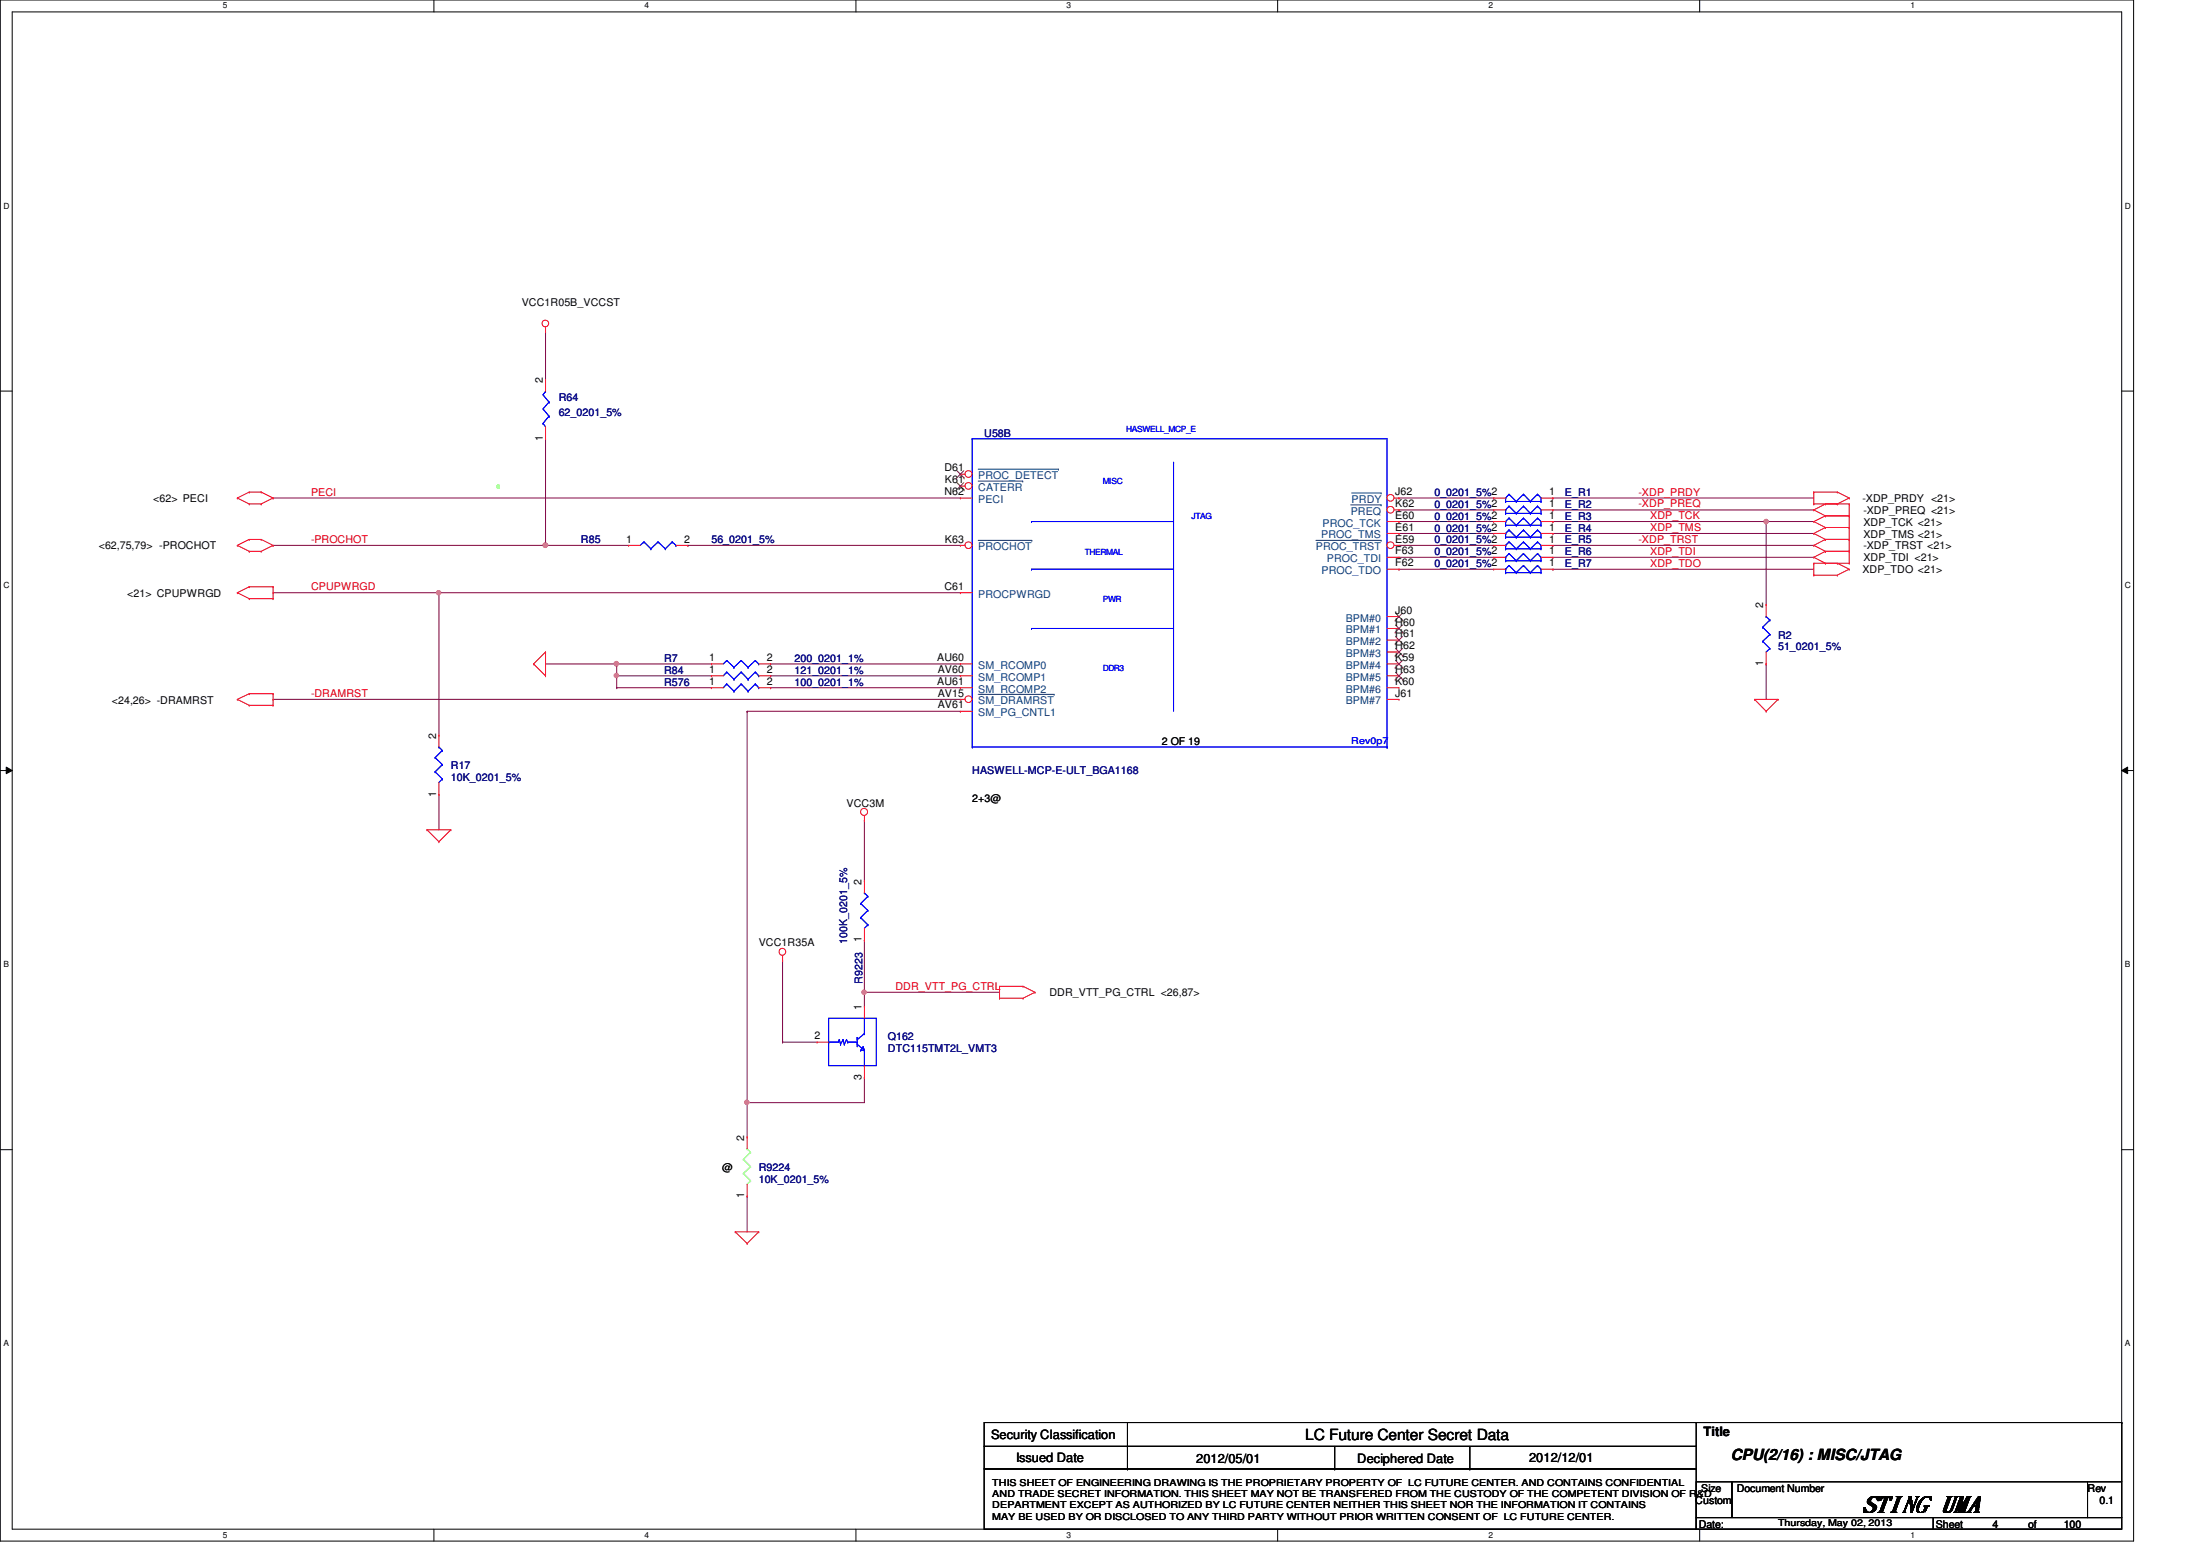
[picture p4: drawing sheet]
<svg xmlns="http://www.w3.org/2000/svg" width="297mm" height="210mm" viewBox="0 0 297 210" stroke-linecap="round" stroke-linejoin="round" font-family="sans-serif">
<path d="M0 0h288.1v208h-288.1zM1.6 1.6h284.9v204.8h-284.9z" fill="none" stroke="#000" stroke-width=".14"/>
<g fill="#fff">
<path d="M30.1 .2h.6v1.2h-.6z"/>
<path d="M30.1 206.6h.6v1.2h-.6z"/>
</g>
<path d="M58.6 0v1.6M58.6 206.4v1.6" fill="none" stroke="#000" stroke-width=".14"/>
<g fill="#fff">
<path d="M87 .2h.6v1.2h-.6z"/>
<path d="M87 206.6h.6v1.2h-.6z"/>
</g>
<path d="M115.6 0v1.6M115.6 206.4v1.6" fill="none" stroke="#000" stroke-width=".14"/>
<g fill="#fff">
<path d="M144 .2h.6v1.2h-.6z"/>
<path d="M144 206.6h.6v1.2h-.6z"/>
</g>
<path d="M172.5 0v1.6M172.5 206.4v1.6" fill="none" stroke="#000" stroke-width=".14"/>
<g fill="#fff">
<path d="M201 .2h.5v1.2h-.5z"/>
<path d="M201 206.6h.5v1.2h-.5z"/>
</g>
<path d="M229.5 0v1.6M229.5 206.4v1.6" fill="none" stroke="#000" stroke-width=".14"/>
<g fill="#fff">
<path d="M257.9 .2h.6v1.2h-.6z"/>
<path d="M257.9 206.6h.6v1.2h-.6z"/>
<path d="M.5 27.2h.7v1.2h-.7z"/>
<path d="M286.9 27.2h.8v1.2h-.8z"/>
<path d="M.5 78.4h.7v1.1h-.7z"/>
<path d="M286.9 78.4h.8v1.1h-.8z"/>
</g>
<path d="M0 52.8h1.6M286.5 52.8h1.6" fill="none" stroke="#000" stroke-width=".14"/>
<g fill="#fff">
<path d="M.5 129.6h.7v1.2h-.7z"/>
<path d="M286.9 129.6h.7v1.2h-.7z"/>
</g>
<path d="M0 104h1.6M.8 103.5l.8 .5-.8 .4zM286.5 104l.8-.5v.9zM286.5 104h1.6" fill="none" stroke="#000" stroke-width=".14"/>
<path d="M.8 103.5l.8 .5-.8 .4zM286.5 104l.8-.5v.9z" fill="#000"/>
<g fill="#fff">
<path d="M.5 180.8h.7v1.1h-.7z"/>
<path d="M286.9 180.8h.7v1.1h-.7z"/>
</g>
<path d="M0 155.2h1.6M286.5 155.2h1.6" fill="none" stroke="#000" stroke-width=".14"/>
<circle cx="67.3" cy="65.6" r=".23" fill="#80ff00"/>
<path d="M73.7 73.6h.1M73.7 73.6h11.2" fill="none" stroke="#800040" stroke-width=".14"/>
<circle cx="73.6" cy="73.6" r=".32" fill="#f0f"/>
<circle cx="73.6" cy="73.6" r=".32" fill="none" stroke="#f0f" stroke-width=".14"/>
<path d="M73.7 59.2h.1M73.7 44.8h.1M73.7 44.8v6.4M73.7 59.2v14.4h-36.8M36.9 73.6h.1M36.9 80h.1M36.9 80h92.8M59.3 80h.1" fill="none" stroke="#800040" stroke-width=".14"/>
<circle cx="59.2" cy="80" r=".3" fill="#f0f"/>
<circle cx="59.2" cy="80" r=".3" fill="none" stroke="#f0f" stroke-width=".14"/>
<g fill="none" stroke="#800040" stroke-width=".14">
<path d="M36.9 67.2h.1M36.9 67.2h92.8M92.9 73.6h.1M92.9 73.6h36.8M59.3 80h.1M59.3 80v19.2M83.3 89.6h.1M83.3 89.6h12.8M104.1 89.6h.1M104.1 91.2h.1M104.1 92.8h.1M104.1 89.6h25.6"/>
<path d="M104.1 91.2h25.6M104.1 92.8h25.6M59.3 107.2h.1M59.3 107.2v4.8"/>
</g>
<circle cx="83.2" cy="89.6" r=".31" fill="#f0f"/>
<circle cx="83.2" cy="89.6" r=".31" fill="none" stroke="#f0f" stroke-width=".14"/>
<path d="M83.3 91.2h.1M83.3 92.8h.1M83.3 91.2h12.8M83.3 92.8h12.8M83.3 91.2v1.6" fill="none" stroke="#800040" stroke-width=".14"/>
<circle cx="83.2" cy="91.2" r=".3" fill="#f0f"/>
<circle cx="83.2" cy="91.2" r=".3" fill="none" stroke="#f0f" stroke-width=".14"/>
<g fill="none" stroke="#800040" stroke-width=".14">
<path d="M36.9 94.4h.1M36.9 94.4h92.8M73.7 89.6h.1M73.7 89.6h9.6M83.3 89.6h.1M83.3 89.6v1.6M100.9 96h.1M100.9 96v57.5M100.9 148.8h.1M116.7 145.5h.1M116.7 145.5v3.3h-15.8M100.9 161.5h.1"/>
<path d="M100.9 161.5v4.8"/>
</g>
<circle cx="100.8" cy="148.8" r=".3" fill="#f0f"/>
<circle cx="100.8" cy="148.8" r=".3" fill="none" stroke="#f0f" stroke-width=".14"/>
<path d="M116.7 110.7h.1M116.7 110.7v8.2M105.7 129.6h.1M105.7 129.6v11.1M116.7 133.9h.1M116.7 133.9v1.9M105.7 140.7h.1M105.7 140.7h4.6" fill="none" stroke="#800040" stroke-width=".14"/>
<circle cx="116.7" cy="133.9" r=".3" fill="#f0f"/>
<circle cx="116.7" cy="133.9" r=".3" fill="none" stroke="#f0f" stroke-width=".14"/>
<g fill="none" stroke="#800040" stroke-width=".14">
<path d="M209.7 73.6h.1M209.7 70.4h.1M209.7 72h.1M209.7 75.2h.1M209.7 67.2h.1M209.7 73.6h35.2M209.7 70.4h35.2M209.7 72h35.2M209.7 75.2h35.2M209.7 67.2h35.2M238.5 70.4h.1M100.9 96h.1"/>
<path d="M100.9 96h28.8M238.5 89.6h.1M238.5 89.6v4.8M116.7 133.9h.1M116.7 126.9h.1M116.7 133.9h18.3M116.7 126.9v7"/>
</g>
<circle cx="238.5" cy="70.4" r=".3" fill="#f0f"/>
<circle cx="238.5" cy="70.4" r=".3" fill="none" stroke="#f0f" stroke-width=".14"/>
<g fill="none" stroke="#800040" stroke-width=".14">
<path d="M188.9 67.2h.1M188.9 68.8h.1M188.9 70.4h.1M188.9 72h.1M188.9 73.6h.1M188.9 75.2h.1M188.9 76.8h.1M188.9 76.8h12.8M188.9 68.8h12.8M188.9 67.2h12.8M188.9 70.4h12.8M188.9 72h12.8"/>
<path d="M188.9 73.6h12.8M188.9 75.2h12.8M209.7 76.8h.1M209.7 68.8h.1M209.7 76.8h35.2M209.7 68.8h35.2M238.5 70.4h.1M238.5 70.4v11.2"/>
</g>
<g fill="none" stroke="#f00" stroke-width=".14">
<path d="M73.7 44.8h.1M73.7 44.2v.6M32 67.2h.1M32 73.6h.1M32 67.2l1.7 .8M32 73.6l1.7 .8M33.7 66.4h.1M33.7 68h.1M33.7 72.8h.1M33.7 74.4h.1M33.7 79.2h.1M33.7 66.4h1.6"/>
<path d="M33.7 66.4l-1.7 .8M33.7 68h1.6M33.7 72.8h1.6M33.7 72.8l-1.7 .8M33.7 74.4h1.6M33.7 79.2l-1.7 .8M33.7 79.2h3.2M35.3 66.4h.1M35.3 68h.1M35.3 72.8h.1M35.3 74.4h.1M35.3 66.4l1.6 .8"/>
<path d="M35.3 72.8l1.6 .8M36.9 67.2h.1M36.9 73.6h.1M36.9 79.2h.1M36.9 67.2l-1.6 .8M36.9 73.6l-1.6 .8M36.9 79.2v1.6M201.7 76.8h.1M201.7 76.8h1.6M208.1 76.8h1.6M209.7 76.8h.1M244.9 66.4h.1"/>
<path d="M244.9 68h.1M244.9 68.8h.1M244.9 70.4h.1M244.9 72h.1M244.9 73.6h.1M244.9 75.2h.1M244.9 76h.1M244.9 77.6h.1M244.9 66.4h3.2M244.9 68h4.8M244.9 66.4v1.6M244.9 76v1.6"/>
<path d="M244.9 68.8l1.6 .8M244.9 70.4l1.6 .8M244.9 72l1.6 .8M244.9 73.6l1.6 .8M244.9 76h4.8M244.9 75.2l1.6 .8M244.9 77.6h3.2M246.5 68h.1M246.5 69.6h.1M246.5 71.2h.1M246.5 72.8h.1M246.5 74.4h.1"/>
<path d="M246.5 76h.1M246.5 72.8h3.2M246.5 74.4h3.2M246.5 68l-1.6 .8M246.5 69.6h3.2M246.5 69.6l-1.6 .8M246.5 71.2h3.2M246.5 71.2l-1.6 .8M246.5 72.8l-1.6 .8M246.5 74.4l-1.6 .8M248.1 66.4h.1M248.1 68h.1"/>
<path d="M248.1 76h.1M248.1 77.6h.1M248.1 66.4l1.6 .8M248.1 76l1.6 .8M249.7 67.2h.1M249.7 68h.1M249.7 69.6h.1M249.7 71.2h.1M249.7 72.8h.1M249.7 74.4h.1M249.7 76h.1M249.7 76.8h.1"/>
<path d="M249.7 67.2l-1.6 .8M249.7 68v8M249.7 76.8l-1.6 .8M32 80h.1M32 94.4h.1M32 80l1.7 .8M32 94.4l1.7 .8M33.7 80.8h.1M33.7 93.6h.1M33.7 95.2h.1M33.7 80.8h3.2M33.7 93.6l-1.7 .8"/>
<path d="M33.7 93.6h3.2M33.7 95.2h3.2M36.9 80.8h.1M36.9 93.6h.1M36.9 95.2h.1M36.9 93.6v1.6M72 89.6h.1M72 89.6l1.7 1.6M73.7 91.2h.1M73.7 88h.1M73.7 88v3.2M73.7 88l-1.7 1.6"/>
<path d="M236.9 94.4h.1M236.9 94.4h3.2M236.9 94.4l1.6 1.6M238.5 96h.1M240.1 94.4h.1M240.1 94.4l-1.6 1.6M57.7 112h.1M57.7 112h3.2M57.7 112l1.6 1.6M59.3 113.6h.1M60.9 112h.1M60.9 112l-1.6 1.6"/>
<path d="M116.7 110.7h.1M116.7 110.1v.6M105.7 129.6h.1M105.7 129v.6M135 133.1h.1M135 134.7h.1M135 133.1h3.1M135 133.1v1.6M135 134.7h3.1M138.1 133.1h.1M138.1 134.7h.1M138.1 133.1l1.6 .8"/>
<path d="M139.7 133.9h.1M139.7 133.9l-1.6 .8M99.3 166.3h.1M99.3 166.3h3.1M99.3 166.3l1.6 1.6M100.9 167.9h.1M102.4 166.3h.1M102.4 166.3l-1.5 1.6"/>
<circle cx="73.6" cy="43.7" r=".45"/>
<circle cx="116.7" cy="109.6" r=".47"/>
<circle cx="105.6" cy="128.5" r=".46"/>
</g>
<g fill="none" stroke="#000" stroke-width=".14">
<path d="M132.9 192h96.1v3.2h-96.1zM132.9 195.2h96.1v3.1h-96.1zM132.9 198.3h96.1v8.1h-96.1zM152.2 195.2h.1M152.2 198.3h.1M152.2 192v6.3M180.2 198.3h.1M180.2 195.2v3.1M198.5 198.3h.1M198.5 195.2v3.1M228.9 192h57.6M286.5 192h.1"/>
<path d="M286.5 192v8M229 200h4.8v4.9h-4.8zM229 204.9h32v1.5h-32zM233.8 200h48.1v4.9h-48.1zM261 204.9h25.5v1.5h-25.5zM281.9 200h4.6v4.9h-4.6z"/>
</g>
<g fill="none" stroke="#00f" stroke-width=".14">
<path d="M131.3 59.2h.1M131.3 59.2v41.6M131.3 59.2h56v41.6M139.3 70.4h.1M139.3 76.8h.1M139.3 70.4h19.1M139.3 76.8h19.1M158.4 62.4h.1M158.4 62.4v33.6M203.3 76.8h.1M203.3 77.3h.1M203.3 77.3h4.8"/>
<path d="M203.3 76.8v.5M203.7 76.3h.1M203.7 76.3l1 1M203.7 76.3l-.4 .5M204.7 77.3h.1M205.7 76.3h.1M205.7 76.3l.9 1M205.7 76.3l-1 1M206.6 77.3h.1M207.6 76.3h.1M207.6 76.3l.5 .5v.5M207.6 76.3l-1 1"/>
<path d="M208.1 77.3h.1M139.3 84.8h.1M139.3 84.8h19.1M131.3 100.8h.1M131.3 100.8h56M187.3 100.8h.1"/>
</g>
<circle cx="187.7" cy="68.8" r=".46" fill="#fff"/>
<g fill="none" stroke="#f00" stroke-width=".14">
<path d="M188.3 68.8h.6M188.9 68.8h.1"/>
<circle cx="187.7" cy="68.8" r=".46"/>
</g>
<path d="M182.4 68.2h4.1M186.5 68.2h.1" fill="none" stroke="#004080" stroke-width=".14"/>
<circle cx="187.7" cy="67.2" r=".46" fill="#fff"/>
<g fill="none" stroke="#f00" stroke-width=".14">
<path d="M187.3 70.4h1.6M188.3 67.2h.6M188.9 67.2h.1M188.9 70.4h.1"/>
<circle cx="187.7" cy="67.2" r=".46"/>
</g>
<path d="M182.5 66.5h4M186.5 66.5h.1" fill="none" stroke="#004080" stroke-width=".14"/>
<circle cx="187.7" cy="73.6" r=".46" fill="#fff"/>
<g fill="none" stroke="#f00" stroke-width=".14">
<path d="M188.3 73.6h.6M188.9 73.6h.1"/>
<circle cx="187.7" cy="73.6" r=".46"/>
</g>
<path d="M177.7 72.9h8.8M186.5 72.9h.1" fill="none" stroke="#004080" stroke-width=".14"/>
<circle cx="130.8" cy="73.6" r=".46" fill="#fff"/>
<g fill="none" stroke="#f00" stroke-width=".14">
<path d="M129.7 73.6h.1M129.7 73.6h.6M129.7 80h.1M129.7 80h1.6"/>
<circle cx="130.8" cy="73.6" r=".46"/>
</g>
<path d="M132.1 72.9h7.2M139.3 72.9h.1" fill="none" stroke="#004080" stroke-width=".14"/>
<circle cx="130.8" cy="65.6" r=".46" fill="#fff"/>
<g fill="none" stroke="#f00" stroke-width=".14">
<path d="M129.7 65.6h.1M129.7 67.2h.1M129.7 65.6h.6M129.7 67.2h1.6"/>
<circle cx="130.8" cy="65.6" r=".46"/>
</g>
<path d="M129.2 66.1h.1M129.2 65.2l1 .9M130.1 65.2l-.9 .9M130.2 66.1h.1" fill="none" stroke="#804000" stroke-width=".14"/>
<path d="M132.1 64.9h6M138.1 64.9h.1" fill="none" stroke="#004080" stroke-width=".14"/>
<circle cx="130.8" cy="64" r=".46" fill="#fff"/>
<g fill="none" stroke="#f00" stroke-width=".14">
<path d="M129.7 64h.1M129.7 64h.6M187.3 72h1.6M187.3 75.2h1.6M187.3 76.8h1.6M188.9 72h.1M188.9 75.2h.1M188.9 76.8h.1M129.7 89.6h.1M129.7 91.2h.1M129.7 92.8h.1M129.7 96h.1"/>
<path d="M129.7 89.6h1.6M129.7 91.2h1.6M129.7 92.8h1.6M129.7 96h1.6M187.3 83.2h1.6M187.3 86.4h1.6M187.3 84.8h1.6M187.3 88h1.6M187.3 94.4h1.6M187.3 89.6h1.6M187.3 91.2h1.6M187.3 92.8h1.6"/>
<path d="M188.9 83.2h.1M188.9 86.4h.1M188.9 84.8h.1M188.9 88h.1M188.9 94.4h.1M188.9 92.8h.1M188.9 91.2h.1M188.9 89.6h.1"/>
<circle cx="130.8" cy="64" r=".46"/>
</g>
<g fill="none" stroke="#804000" stroke-width=".14">
<path d="M129.2 64.5h.1M129.2 63.5l1 1M130.1 63.5l-.9 1M130.2 64.5h.1M188.4 83.7h.1M188.4 86.9h.1M188.4 85.3h.1M188.4 88.5h.1M188.4 91.7h.1M188.4 90.1h.1M188.4 82.8l1 .9M188.4 85.9l1 1"/>
<path d="M188.4 84.4l1 .9M188.4 87.5l1 1M188.4 90.8l1 .9M188.4 89.2l1 .9M189.4 82.8l-1 .9M189.4 85.9l-1 1M189.4 84.4l-1 .9M189.4 87.5l-1 1M189.4 90.8l-1 .9M189.4 89.2l-1 .9M189.4 83.7h.1M189.4 86.9h.1"/>
<path d="M189.4 85.3h.1M189.4 88.5h.1M189.4 91.7h.1M189.4 90.1h.1"/>
</g>
<path d="M132.1 63.3h10.8M142.9 63.3h.1" fill="none" stroke="#004080" stroke-width=".14"/>
<circle cx="130.8" cy="94.4" r=".46" fill="#fff"/>
<g fill="none" stroke="#f00" stroke-width=".14">
<path d="M73.7 59.2h.1M73.7 51.2h.1M73.7 51.2v1.6M73.7 57.6v1.6M84.9 73.6h.1M84.9 73.6h1.5M91.3 73.6h1.6M92.9 73.6h.1M201.7 67.2h.1M201.7 68.8h.1M201.7 70.4h.1M201.7 72h.1"/>
<path d="M201.7 73.6h.1M201.7 75.2h.1M201.7 67.2h1.6M201.7 68.8h1.6M201.7 70.4h1.6M201.7 73.6h1.6M201.7 72h1.6M201.7 75.2h1.6M208.1 67.2h1.6M208.1 68.8h1.6M208.1 70.4h1.6M208.1 73.6h1.6"/>
<path d="M208.1 72h1.6M208.1 75.2h1.6M209.7 67.2h.1M209.7 68.8h.1M209.7 70.4h.1M209.7 72h.1M209.7 73.6h.1M209.7 75.2h.1M59.3 99.2h.1M59.3 99.2v1.6M96.1 92.8h.1M96.1 89.6h.1"/>
<path d="M96.1 91.2h.1M96.1 92.8h1.6M96.1 89.6h1.6M96.1 91.2h1.6M102.4 92.8h1.7M102.4 89.6h1.7M102.4 91.2h1.7M104.1 92.8h.1M104.1 89.6h.1M104.1 91.2h.1M129.7 94.4h.1M129.7 94.4h.6"/>
<path d="M238.5 89.6h.1M238.5 81.6h.1M238.5 81.6v1.6M238.5 88v1.6M59.3 107.2h.1M59.3 105.6v1.6M116.7 118.9h.1M116.7 118.9v1.6M116.7 126.9h.1M116.7 135.8h.1M116.7 125.3v1.6M116.7 135.8v1.7"/>
<path d="M100.9 153.5h.1M100.9 153.5v1.6M100.9 159.9v1.6M110.3 140.7h.1M110.3 140.7h1.6M116.7 145.5h.1M116.7 143.8v1.7M100.9 161.5h.1"/>
<circle cx="130.8" cy="94.4" r=".46"/>
</g>
<path d="M132.1 93.7h10.2M142.3 93.7h.1" fill="none" stroke="#004080" stroke-width=".14"/>
<g fill="none" stroke="#00f" stroke-width=".14">
<path d="M73.3 57.1h.1M73.3 57.1l.4 .5M73.7 52.8h.1M73.7 52.8l-.4 .5 .8 1M74.1 56.2h.1M74.1 54.3h.1M74.1 54.3l-.8 .9 .8 1M74.1 56.2l-.8 .9M86.9 73.2h.1M86.9 73.2l-.5 .4M86.9 73.2l1 .9M87.9 74.1h.1"/>
<path d="M88.9 73.2h.1M88.9 73.2l-1 .9M88.9 73.2l.9 .9M89.8 74.1h.1M90.8 73.2h.1M90.8 73.2l-1 .9M90.8 73.2l.5 .4M91.3 73.6h.1M203.3 67.2h.1M203.3 67.7h.1M203.3 68.8h.1M203.3 69.3h.1"/>
<path d="M203.3 70.4h.1M203.3 70.9h.1M203.3 72h.1M203.3 72.5h.1M203.3 73.6h.1M203.3 74.1h.1M203.3 75.2h.1M203.3 75.7h.1M203.3 67.7h4.8M203.3 67.2v.5M203.3 68.8v.5M203.3 70.4v.5"/>
<path d="M203.3 72v.5M203.3 73.6v.5M203.3 75.2v.5M203.3 69.3h4.8M203.3 70.9h4.8M203.3 72.5h4.8M203.3 74.1h4.8M203.3 75.7h4.8M203.7 66.7h.1M203.7 68.3h.1M203.7 69.9h.1M203.7 71.5h.1"/>
<path d="M203.7 73.2h.1M203.7 74.7h.1M203.7 66.7l1 1M203.7 66.7l-.4 .5M203.7 68.3l1 1M203.7 68.3l-.4 .5M203.7 69.9l1 1M203.7 69.9l-.4 .5M203.7 71.5l1 1M203.7 71.5l-.4 .5M203.7 73.2l1 .9M203.7 73.2l-.4 .4"/>
<path d="M203.7 74.7l1 1M203.7 74.7l-.4 .5M204.7 67.7h.1M204.7 69.3h.1M204.7 70.9h.1M204.7 72.5h.1M204.7 74.1h.1M204.7 75.7h.1M205.7 66.7h.1M205.7 68.3h.1M205.7 69.9h.1M205.7 71.5h.1"/>
<path d="M205.7 73.2h.1M205.7 74.7h.1M205.7 66.7l.9 1M205.7 66.7l-1 1M205.7 68.3l.9 1M205.7 68.3l-1 1M205.7 69.9l.9 1M205.7 69.9l-1 1M205.7 71.5l.9 1M205.7 71.5l-1 1M205.7 73.2l.9 .9M205.7 73.2l-1 .9"/>
<path d="M205.7 74.7l.9 1M205.7 74.7l-1 1M206.6 67.7h.1M206.6 69.3h.1M206.6 70.9h.1M206.6 72.5h.1M206.6 74.1h.1M206.6 75.7h.1M207.6 66.7h.1M207.6 68.3h.1M207.6 69.9h.1M207.6 71.5h.1"/>
<path d="M207.6 73.2h.1M207.6 74.7h.1M207.6 66.7l.5 .5v.5M207.6 66.7l-1 1M207.6 68.3l.5 .5v.5M207.6 69.9l.5 .5v.5M207.6 71.5l.5 .5v.5M207.6 73.2l.5 .4v.5M207.6 74.7l.5 .5v.5M207.6 68.3l-1 1M207.6 69.9l-1 1M207.6 71.5l-1 1"/>
<path d="M207.6 73.2l-1 .9M207.6 74.7l-1 1M208.1 67.7h.1M208.1 69.3h.1M208.1 70.9h.1M208.1 72.5h.1M208.1 74.1h.1M208.1 75.7h.1M98.1 92.3h.1M98.1 89.2h.1M98.1 90.7h.1M98.1 92.3l-.4 .5"/>
<path d="M98.1 92.3l1 1M98.1 89.2l-.4 .4M98.1 89.2l1 .9M98.1 90.7l-.4 .5M98.1 90.7l1 1M99.1 93.3h.1M99.1 90.1h.1M99.1 91.7h.1M100.1 92.3h.1M100.1 89.2h.1M100.1 90.7h.1M100.1 92.3l-1 1"/>
<path d="M100.1 92.3l.9 1M100.1 89.2l-1 .9M100.1 89.2l.9 .9M100.1 90.7l-1 1M100.1 90.7l.9 1M101 93.3h.1M101 90.1h.1M101 91.7h.1M102 92.3h.1M102 89.2h.1M102 90.7h.1M102 92.3l-1 1"/>
<path d="M102 92.3l.4 .5M102 89.2l-1 .9M102 89.2l.4 .4M102 90.7l-1 1M102 90.7l.4 .5M102.4 92.8h.1M102.4 89.6h.1M102.4 91.2h.1M238 86.6h.1M238 84.7h.1M238 86.6l1 .9M238 84.7l1 .9"/>
<path d="M238.5 83.2h.1M238.5 83.2l.5 .5M239 87.5h.1M239 85.6h.1M239 83.7h.1M239 87.5l-.5 .5M239 85.6l-1 1M239 83.7l-1 1M58.8 104.2h.1M58.8 102.3h.1M58.8 104.2l.9 1M58.8 102.3l.9 .9"/>
<path d="M59.3 100.8h.1M59.3 100.8l.4 .5M59.7 105.2h.1M59.7 103.2h.1M59.7 101.3h.1M59.7 105.2l-.4 .4M59.7 103.2l-.9 1M59.7 101.3l-.9 1M111.9 137.5h6.4v6.3h-6.4zM116.2 123.9h.1M116.2 122h.1M116.2 123.9l1 .9"/>
<path d="M116.2 122l1 .9M116.7 120.5h.1M116.7 139.5h.1M116.7 120.5l.5 .5M116.7 137.5v2M116.7 139.5l-1 .8M117.2 124.8h.1M117.2 122.9h.1M117.2 121h.1M117.2 124.8l-.5 .5M117.2 122.9l-1 1M117.2 121l-1 1"/>
<path d="M111.9 140.7h.1M113.3 140.3h.1M113.3 140.3l-.1 .4h-1.3M113.3 140.3l.2 .7M113.5 141h.1M113.8 140.3h.1M113.8 140.3l.2 .7M113.8 140.3l-.3 .7M114 141h.1M114.3 140.3h.1M114.3 140.3l.2 .4M114.3 140.3l-.3 .7"/>
<path d="M114.5 140.7h.1M114.5 140.7h1.2M115.7 140h.1M115.7 140.7h.1M115.7 140v1.3M115.7 141l1 .8M116.2 141.8h.1M116.2 141.8h.5M116.5 141.3h.1M116.5 141.3l.2 .5M116.5 141.3l-.3 .5M116.7 143.8h.1"/>
<path d="M116.7 141.8h.1M116.7 141.8v2"/>
</g>
<path d="M100.4 158.4h.1M100.4 156.5h.1M100.4 158.4l.9 1M100.4 156.5l.9 1M100.9 155.1h.1M100.9 155.1l.4 .4M101.3 159.4h.1M101.3 157.5h.1M101.3 155.5h.1M101.3 159.4l-.4 .5M101.3 157.5l-.9 .9M101.3 155.5l-.9 1" fill="none" stroke="#80ff80" stroke-width=".14"/>
<circle cx="73.6" cy="73.6" r=".32" fill="#f0f"/>
<circle cx="73.6" cy="73.6" r=".32" fill="none" stroke="#f0f" stroke-width=".14"/>
<circle cx="59.2" cy="80" r=".3" fill="#f0f"/>
<circle cx="59.2" cy="80" r=".3" fill="none" stroke="#f0f" stroke-width=".14"/>
<circle cx="83.2" cy="89.6" r=".31" fill="#f0f"/>
<circle cx="83.2" cy="89.6" r=".31" fill="none" stroke="#f0f" stroke-width=".14"/>
<circle cx="83.2" cy="91.2" r=".3" fill="#f0f"/>
<circle cx="83.2" cy="91.2" r=".3" fill="none" stroke="#f0f" stroke-width=".14"/>
<circle cx="100.8" cy="148.8" r=".3" fill="#f0f"/>
<circle cx="100.8" cy="148.8" r=".3" fill="none" stroke="#f0f" stroke-width=".14"/>
<circle cx="116.7" cy="133.9" r=".3" fill="#f0f"/>
<circle cx="116.7" cy="133.9" r=".3" fill="none" stroke="#f0f" stroke-width=".14"/>
<circle cx="238.5" cy="70.4" r=".3" fill="#f0f"/>
<circle cx="238.5" cy="70.4" r=".3" fill="none" stroke="#f0f" stroke-width=".14"/>
<text font-size="3" x="251.4" y="204">STING UMA</text>
<g font-size="2.1">
<text x="176.2" y="194.4">LC Future Center Secret Data</text>
<text x="233.7" y="197.1">CPU(2/16) : MISC/JTAG</text>
</g>
<g font-size="1.7">
<text x="133.8" y="194.3">Security Classification</text>
<text x="137.2" y="197.3">Issued Date</text>
<text x="161.5" y="197.5">2012/05/01</text>
<text x="183.3" y="197.5">Deciphered Date</text>
<text x="206.5" y="197.3">2012/12/01</text>
<text x="230" y="193.8">Title</text>
</g>
<g font-size="1.4">
<text x="70.4" y="41.4">VCC1R05B_VCCST</text>
<text x="73.3" y="51.7" transform="rotate(-90 73.3 51.7)">2</text>
<text x="73.3" y="59.5" transform="rotate(-90 73.3 59.5)">1</text>
<text x="127.5" y="63.6">D61</text>
<text x="127.6" y="65.2">K61</text>
<text x="20.7" y="67.8">&lt;62&gt; PECI</text>
<text x="127.5" y="66.8">N62</text>
<text x="188.4" y="68.5">K62</text>
<text x="188.4" y="66.8">J62</text>
<text x="188.4" y="70">E60</text>
<text x="188.4" y="71.6">E61</text>
<text x="209.2" y="66.8">1</text>
<text x="209.2" y="68.5">1</text>
<text x="209.2" y="70">1</text>
<text x="209.2" y="71.6">1</text>
<text x="251.5" y="67.8">-XDP_PRDY &lt;21&gt;</text>
<text x="251.6" y="69.4">-XDP_PREQ &lt;21&gt;</text>
<text x="251.6" y="71">XDP_TCK &lt;21&gt;</text>
<text x="13.3" y="74.2">&lt;62,75,79&gt; -PROCHOT</text>
<text x="84.5" y="73.2">1</text>
<text x="92.4" y="73.2">2</text>
<text x="127.6" y="73.2">K63</text>
<text x="188.4" y="73.2">E59</text>
<text x="188.4" y="74.8">F63</text>
<text x="188.4" y="76.5">F62</text>
<text x="209.2" y="76.5">1</text>
<text x="209.2" y="73.2">1</text>
<text x="209.2" y="74.8">1</text>
<text x="251.5" y="77.4">XDP_TDO &lt;21&gt;</text>
<text x="251.6" y="72.6">XDP_TMS &lt;21&gt;</text>
<text x="251.6" y="74.2">-XDP_TRST &lt;21&gt;</text>
<text x="251.6" y="75.8">XDP_TDI &lt;21&gt;</text>
<text x="17.2" y="80.6">&lt;21&gt; CPUPWRGD</text>
<text x="127.5" y="79.6">C61</text>
<text x="188.4" y="82.8">J60</text>
<text x="238.1" y="82.1" transform="rotate(-90 238.1 82.1)">2</text>
<text x="95.8" y="89.2">1</text>
<text x="103.5" y="89.2">2</text>
<text x="126.5" y="89.2">AU60</text>
<text x="188.4" y="86">H61</text>
<text x="188.4" y="84.5">H60</text>
<text x="188.4" y="87.6">H62</text>
<text x="188.4" y="89.2">K59</text>
<text x="238.1" y="89.9" transform="rotate(-90 238.1 89.9)">1</text>
<text x="15.1" y="95">&lt;24,26&gt; -DRAMRST</text>
<text x="95.8" y="92.5">1</text>
<text x="95.8" y="90.8">1</text>
<text x="103.5" y="92.5">2</text>
<text x="103.5" y="90.8">2</text>
<text x="126.5" y="92.5">AU61</text>
<text x="126.6" y="90.8">AV60</text>
<text x="126.6" y="95.6">AV61</text>
<text x="126.6" y="94">AV15</text>
<text x="188.4" y="94">J61</text>
<text x="188.4" y="92.5">K60</text>
<text x="188.4" y="90.8">H63</text>
<text x="58.9" y="99.7" transform="rotate(-90 58.9 99.7)">2</text>
<text x="156.9" y="100.6">2 OF 19</text>
<text x="58.9" y="107.5" transform="rotate(-90 58.9 107.5)">1</text>
<text x="114.3" y="108.9">VCC3M</text>
<text x="131.3" y="108.2">2+3@</text>
<text x="116.3" y="119.4" transform="rotate(-90 116.3 119.4)">2</text>
<text x="102.4" y="127.8">VCC1R35A</text>
<text x="116.3" y="127.2" transform="rotate(-90 116.3 127.2)">1</text>
<text x="116.3" y="136.4" transform="rotate(-90 116.3 136.4)">1</text>
<text x="141.7" y="134.5">DDR_VTT_PG_CTRL &lt;26,87&gt;</text>
<text x="110" y="140.3">2</text>
<text x="116.3" y="145.8" transform="rotate(-90 116.3 145.8)">3</text>
<text x="100.5" y="154" transform="rotate(-90 100.5 154)">2</text>
<text x="97.5" y="158">@</text>
<text x="100.5" y="161.8" transform="rotate(-90 100.5 161.8)">1</text>
<text x="228.9" y="203">Custom</text>
<text x="229.7" y="201.4">Size</text>
<text x="234.5" y="201.4">Document Number</text>
<text x="281.9" y="201.4">Rev</text>
<text x="283.5" y="203">0.1</text>
<text x="229.4" y="206.2">Date:</text>
<text x="261.4" y="206.2">Sheet</text>
<text x="269" y="206.2">4</text>
<text x="273.9" y="206.2">of</text>
<text x="278.6" y="206.2">100</text>
</g>
<g font-size="1.4" fill="#000080">
<text x="75.4" y="54.2">R64</text>
<text x="75.4" y="56.1">62_0201_5%</text>
<text x="132.9" y="59">U58B</text>
<text x="193.7" y="67">0_0201_5%2</text>
<text x="193.7" y="68.6">0_0201_5%2</text>
<text x="193.7" y="70.2">0_0201_5%2</text>
<text x="193.7" y="71.8">0_0201_5%2</text>
<text x="211.3" y="67">E_R1</text>
<text x="211.3" y="68.6">E_R2</text>
<text x="211.3" y="70.2">E_R3</text>
<text x="211.3" y="71.8">E_R4</text>
<text x="78.4" y="73.4">R85</text>
<text x="96.1" y="73.4">56_0201_5%</text>
<text x="193.7" y="76.6">0_0201_5%2</text>
<text x="193.7" y="73.4">0_0201_5%2</text>
<text x="193.7" y="75">0_0201_5%2</text>
<text x="211.3" y="76.6">E_R7</text>
<text x="211.3" y="73.4">E_R5</text>
<text x="211.3" y="75">E_R6</text>
<text x="89.7" y="89.4">R7</text>
<text x="107.3" y="89.4">200_0201_1%</text>
<text x="240.1" y="86.2">R2</text>
<text x="240.1" y="87.8">51_0201_5%</text>
<text x="89.7" y="92.6">R576</text>
<text x="89.7" y="91">R84</text>
<text x="107.3" y="91">121_0201_1%</text>
<text x="107.3" y="92.6">100_0201_1%</text>
<text x="60.9" y="103.8">R17</text>
<text x="60.9" y="105.4">10K_0201_5%</text>
<text x="131.3" y="104.4">HASWELL-MCP-E-ULT_BGA1168</text>
<text x="114.4" y="127.4" transform="rotate(-90 114.4 127.4)">100K_0201_5%</text>
<text x="116.5" y="132.8" transform="rotate(-90 116.5 132.8)">R9223</text>
<text x="119.9" y="140.4">Q162</text>
<text x="119.9" y="142">DTC115TMT2L_VMT3</text>
<text x="102.4" y="158">R9224</text>
<text x="102.4" y="159.6">10K_0201_5%</text>
</g>
<g font-size="1.4" fill="#004080">
<text x="132.1" y="64.7">PROC_DETECT</text>
<text x="132.1" y="66.3">CATERR</text>
<text x="132.1" y="67.9">PECI</text>
<text x="178.6" y="71.1">PROC_TCK</text>
<text x="182.4" y="69.5">PREQ</text>
<text x="182.5" y="67.9">PRDY</text>
<text x="132.1" y="74.3">PROCHOT</text>
<text x="177.7" y="74.3">PROC_TRST</text>
<text x="178.4" y="72.7">PROC_TMS</text>
<text x="178.4" y="77.5">PROC_TDO</text>
<text x="179.2" y="75.9">PROC_TDI</text>
<text x="132.1" y="80.7">PROCPWRGD</text>
<text x="181.7" y="83.9">BPM#0</text>
<text x="181.7" y="87.1">BPM#2</text>
<text x="181.7" y="85.5">BPM#1</text>
<text x="181.7" y="88.7">BPM#3</text>
<text x="132.1" y="90.3">SM_RCOMP0</text>
<text x="132.1" y="91.9">SM_RCOMP1</text>
<text x="132.1" y="93.5">SM_RCOMP2</text>
<text x="132.1" y="95.1">SM_DRAMRST</text>
<text x="181.7" y="95.1">BPM#7</text>
<text x="181.7" y="93.5">BPM#6</text>
<text x="181.7" y="91.9">BPM#5</text>
<text x="181.7" y="90.3">BPM#4</text>
<text x="132.1" y="96.7">SM_PG_CNTL1</text>
</g>
<g font-size="1.4" fill="#f00">
<text x="42" y="66.9">PECI</text>
<text x="221.2" y="66.9">-XDP_PRDY</text>
<text x="221.2" y="68.5">-XDP_PREQ</text>
<text x="222.8" y="70.1">XDP_TCK</text>
<text x="222.8" y="71.7">XDP_TMS</text>
<text x="42" y="73.3">-PROCHOT</text>
<text x="221.2" y="73.3">-XDP_TRST</text>
<text x="222.8" y="74.9">XDP_TDI</text>
<text x="222.8" y="76.5">XDP_TDO</text>
<text x="42" y="79.7">CPUPWRGD</text>
<text x="42" y="94.1">-DRAMRST</text>
<text x="120.9" y="133.6">DDR_VTT_PG_CTRL</text>
</g>
<text font-size="1.3" fill="#00f" x="182.5" y="100.4">Rev0p7</text>
<g font-size="1.3">
<text x="134" y="200.6">THIS SHEET OF ENGINEERING DRAWING IS THE PROPRIETARY PROPERTY OF LC FUTURE CENTER. AND CONTAINS CONFIDENTIAL</text>
<text x="134" y="202.1">AND TRADE SECRET INFORMATION. THIS SHEET MAY NOT BE TRANSFERED FROM THE CUSTODY OF THE COMPETENT DIVISION OF R&amp;D</text>
<text x="134" y="203.6">DEPARTMENT EXCEPT AS AUTHORIZED BY LC FUTURE CENTER NEITHER THIS SHEET NOR THE INFORMATION IT CONTAINS</text>
<text x="134" y="205.1">MAY BE USED BY OR DISCLOSED TO ANY THIRD PARTY WITHOUT PRIOR WRITTEN CONSENT OF LC FUTURE CENTER.</text>
<text x="240.1" y="206">Thursday, May 02, 2013</text>
</g>
<g font-size="1.1">
<text x="30.1" y="1.1">5</text>
<text x="87" y="1.1">4</text>
<text x="144" y="1.1">3</text>
<text x="201" y="1.1">2</text>
<text x="257.9" y="1.1">1</text>
<text x=".5" y="28.2">D</text>
<text x="286.9" y="28.2">D</text>
<text x=".5" y="79.3">C</text>
<text x="286.9" y="79.3">C</text>
<text x=".5" y="130.6">B</text>
<text x="286.9" y="130.6">B</text>
<text x=".5" y="181.7">A</text>
<text x="286.9" y="181.7">A</text>
<text x="30.1" y="207.6">5</text>
<text x="87" y="207.6">4</text>
<text x="144" y="207.6">3</text>
<text x="201" y="207.6">2</text>
<text x="257.9" y="207.6">1</text>
</g>
<g font-size="1.1" fill="#00f">
<text x="152.1" y="58.3">HASWELL_MCP_E</text>
<text x="148.9" y="65.3">MISC</text>
<text x="160.9" y="70.1">JTAG</text>
<text x="146.5" y="74.9">THERMAL</text>
<text x="148.9" y="81.3">PWR</text>
<text x="148.9" y="90.6">DDR3</text>
</g>
</svg>
